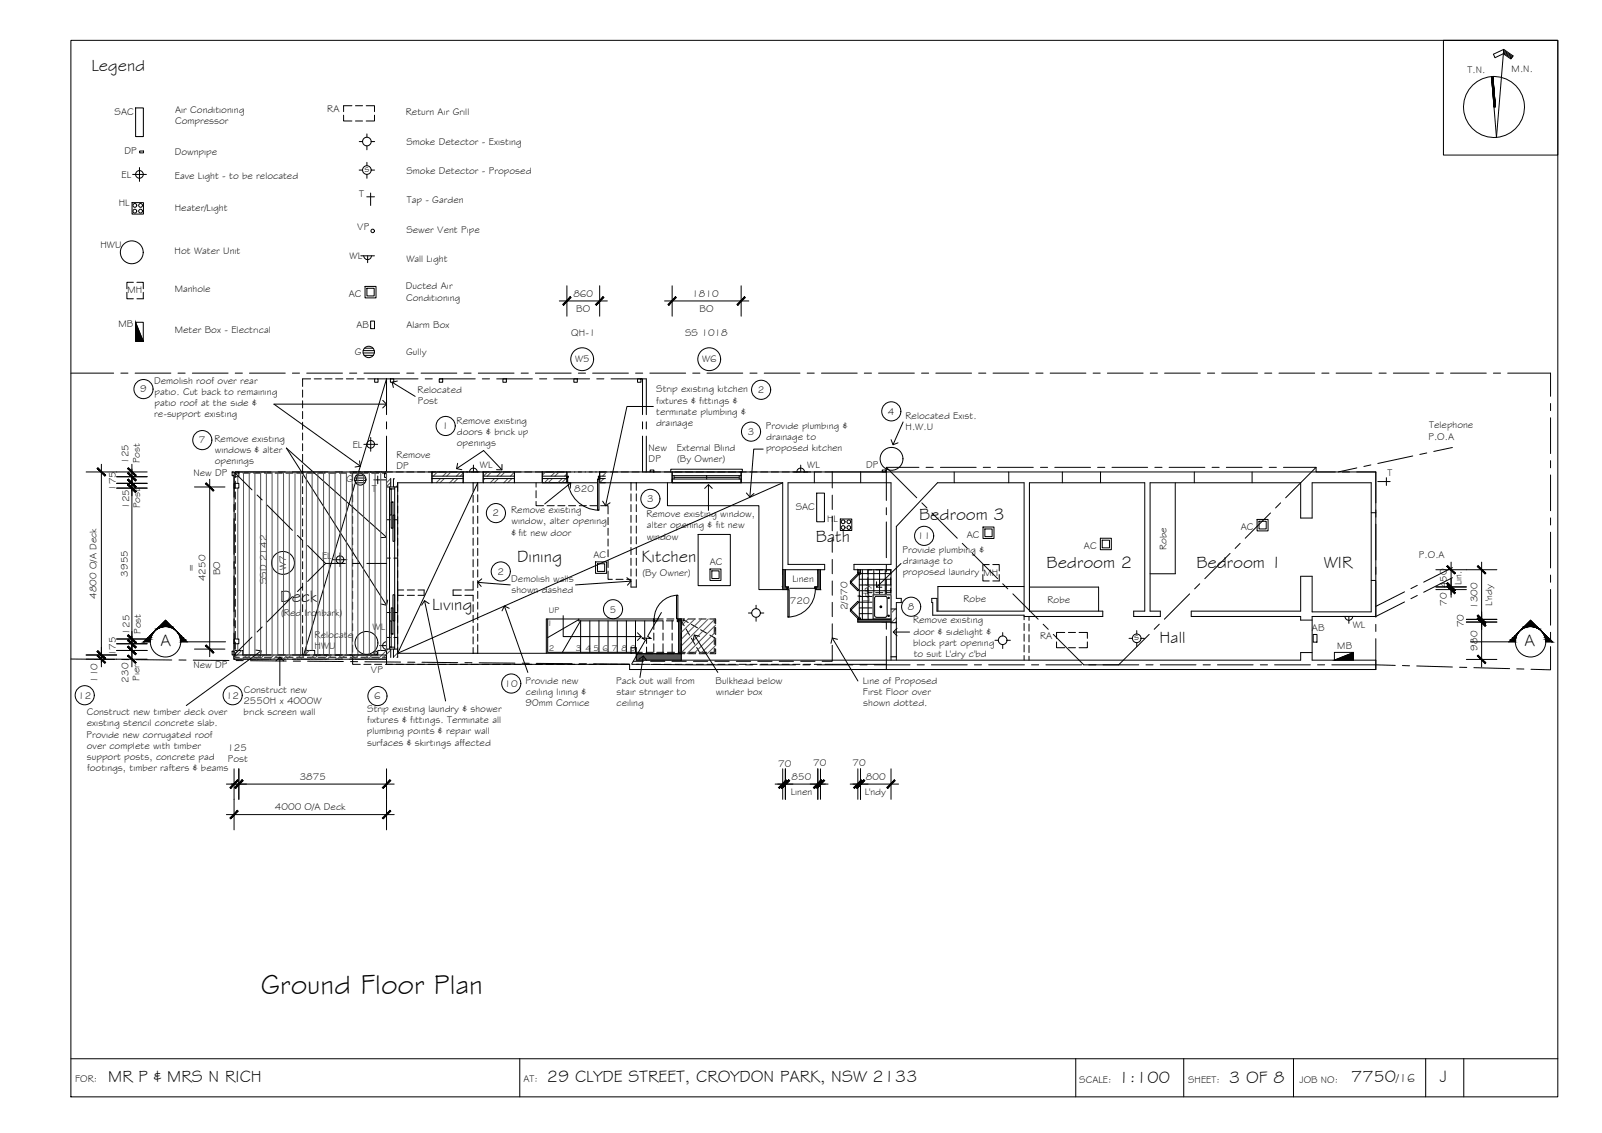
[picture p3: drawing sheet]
<svg xmlns="http://www.w3.org/2000/svg" width="420mm" height="297mm" viewBox="0 0 420 297" stroke-linecap="round" stroke-linejoin="round" font-family="sans-serif">
<!-- layer: HATCH -->
<g fill="#545454" stroke="#545454" stroke-width=".26">
<path d="M225 149.4l.7 .8v-.8zM225 149.4l.7 .8h-.7z"/>
<path d="M232.5 162.4l1.2 .7v-.7zM232.5 162.4l1.2 .7h-1.2z"/>
<path d="M225 162.4l7.5 .7v-.7zM225 162.4l7.5 .7h-7.5z"/>
<path d="M205.3 149.4l.7 4.5v-4.5zM205.3 149.4l.7 4.5h-.7z"/>
<path d="M205.3 153.9l1.1 .7v-.7zM205.3 153.9l1.1 .7h-1.1z"/>
<path d="M214.5 149.4l.7 4.5v-4.5zM214.5 149.4l.7 4.5h-.7z"/>
<path d="M214 153.9l1.2 .7v-.7zM214 153.9l1.2 .7h-1.2z"/>
<path d="M178 162.3l.7 .7v-.7zM178 162.3l.7 .7h-.7z"/>
<path d="M178 163l.7 8.4v-8.4zM178 163l.7 8.4h-.7z"/>
<path d="M166.9 171.4l11.8 1.7v-1.7zM166.9 171.4l11.8 1.7h-11.8z"/>
</g>
<!-- layer: TILES -->
<g fill="none" stroke="#000" stroke-width=".26">
<path d="M225.4 151.9h8.3M225.4 153.4h8.3M225.4 154.9h8.3M225.4 156.4h8.3M225.4 157.9h8.3M225.4 159.4h8.3M225.7 150.4h8M226.2 149.4v13M227.7 149.4v13M229.2 149.4v13M230.7 149.4v13M232.2 149.4v13"/>
<path d="M225.4 160.9h8.3"/>
</g>
<!-- layer: BORDER -->
<g fill="none" stroke="#000" stroke-width=".26">
<path d="M18.6 10.6h390v277h-390zM378.6 10.6h30v30.1h-30zM394.3 13.8l2.1 1.5M394.3 13.5l2.3 1.6M394.4 13.2l2.3 1.7M394.4 12.9l2.4 1.8-.5 .8-2-1.4-2.2 1-.4-.9 2.7-1.3-1.9 23.1-1.3-15.9M391.5 20.1l.7 7.9M18.6 277.6h390M136.3 277.6v10M282.1 277.6v10M310.5 277.6v10M339.2 277.6v10"/>
<path d="M373.9 277.6v10M383.9 277.6v10"/>
<circle cx="391.8" cy="28.1" r="8"/>
</g>
<!-- layer: SERVICES -->
<g fill="none" stroke="#000" stroke-width=".26">
<path d="M35.6 28.3h2v7.5h-2zM36.6 39.6h1v.5h-1zM90.1 30.2v1.5h2.2M92.3 27.7h-2.2v1.6M93.2 27.7h1.9M93.2 31.7h1.9M94.2 37.1h.9M96 27.7h2.2v1.6M96.2 35.1v.9M96.2 38.2v1.1M97.4 37.1h.9M98.2 30.2v1.5h-2.2"/>
<path d="M34.6 53.1h3v3h-3zM34.8 45.7h3.6M36.6 43.9v3.7M94.2 44.6h.9M96.2 51.6h2M96.2 42.6v.8M96.2 45.7v1.1M97.2 50.6v3.3M97.4 44.6h.8M33.3 76.6v1.7h1.7M35 74h-1.7v1.7M35.9 74h1.7v1.7"/>
<path d="M37.6 76.6v1.7h-1.7M94.6 67.1h3.6M95.4 67.1a1.01 1.01 0 0 0 1 1 1.01 1.01 0 0 0 1-1M95.7 75.1h2.9v3h-2.9zM96.2 75.6h1.9v2h-1.9zM96.4 67.1v1.8M35.5 84.5v5h2.1l-2.1-5h2.1v5M95.2 92.5h3M95.3 91.9h2.9M95.5 93.2h2.4M95.6 91.3h2.2M97.2 84.2h1v2h-1z"/>
<path d="M95.4 116.5h3.6M97.2 114.7v3.6M370.5 119.5l-9.1 2M374.2 118.8l-1.8 .3M380.9 117.3l-4.9 1.1M60.9 123.7h.5v1h-.5zM93 126h3M93 125.3h2.9M93.3 126.6h2.4M93.4 124.7h2.2M98.1 125.8h3.2M99.1 124.8v2"/>
<path d="M100.9 124.2h.5v1h-.5zM122.4 123.7h3.6M123.2 123.7a1.01 1.01 0 0 1 1-1 1.01 1.01 0 0 1 1 1M124.2 121.9v1.8M170.5 123.2h1v.5h-1zM208.2 123.7h3.6M209 123.7a1.01 1.01 0 0 1 1-1 1.01 1.01 0 0 1 1 1M210 121.9v1.8M214.2 129.3h2v7.5h-2zM220.4 136.1h3v3h-3zM231.4 123.2h1v.5h-1zM257.8 138.2h2.9v3h-2.9z"/>
<path d="M258.3 138.7h1.9v2h-1.9zM329.7 136.2h2.9v3h-2.9zM330.2 136.7h1.9v2h-1.9zM355.9 122.7l-4.9 1M359.5 121.9l-1.8 .4M361.3 126.3h3.3M363.6 125.2v2.1M87.4 146.7h3.6M89.2 144.9v3.7M156.2 147.3h2.9v3h-2.9zM156.7 147.8h1.9v2h-1.9zM186.2 149.2h2.9v3h-2.9z"/>
<path d="M186.7 149.7h1.9v2h-1.9zM198.3 158.7v.9M257.8 150.6v1.7h1.6M259.4 148h-1.6v1.7M260.4 148h1.7v1.7M262.1 150.6v1.7h-1.7M288.6 141.1h2.9v3h-2.9zM289.1 141.6h1.9v2h-1.9zM368.4 157.8l-7.6 3.8M368.4 155.2l-7.6 3.8M371.7 156.1l-1.7 .9M371.7 153.5l-1.7 .8"/>
<path d="M380.9 151.5l-7.5 3.8M380.9 148.8l-7.5 3.8M60.9 170.7h.5v1h-.5zM99.6 169.3h1.8M101.4 168.2a1.01 1.01 0 0 0-1 1.1 1.01 1.01 0 0 0 1 1M101.4 167.5v3.6M196.3 160.7h.9M198.3 161.8v1.1M199.4 160.7h.9M260.9 167.9h.9M263 165.9v.8M263 169v1"/>
<path d="M264.1 167.9h.9M277.1 168.3v1.5h2.2M279.3 165.8h-2.2v1.6M280.2 165.8h1.9M280.2 169.8h1.9M283 165.8h2.2v1.6M285.2 168.3v1.5h-2.2M296.1 167.4h.9M298.1 165.3v.9M298.1 168.5v1M299.3 167.4h.9M344.4 166.3h1v2.1h-1z"/>
<path d="M352 161.6h3.6M352.7 161.6a1.01 1.01 0 0 0 1.1 1 1.01 1.01 0 0 0 1-1M353.8 161.6v1.8M355 171h-5v2.1l5-2v2h-5"/>
<circle cx="96.2" cy="37.1" r="1.13"/>
<circle cx="35.4" cy="53.9" r=".5"/>
<circle cx="35.4" cy="55.4" r=".5"/>
<circle cx="36.6" cy="45.7" r="1.01"/>
<circle cx="36.9" cy="53.9" r=".5"/>
<circle cx="36.9" cy="55.4" r=".5"/>
<circle cx="96.2" cy="44.6" r="1.13"/>
<circle cx="34.6" cy="66.1" r="3"/>
<circle cx="97.7" cy="60.5" r=".46"/>
<circle cx="96.7" cy="92.3" r="1.49"/>
<circle cx="97.2" cy="116.5" r="1.01"/>
<circle cx="94.5" cy="125.7" r="1.49"/>
<circle cx="221.1" cy="136.8" r=".5"/>
<circle cx="221.1" cy="138.3" r=".5"/>
<circle cx="222.6" cy="136.8" r=".5"/>
<circle cx="222.6" cy="138.3" r=".5"/>
<circle cx="233.8" cy="120.3" r="3"/>
<circle cx="89.2" cy="146.7" r="1.01"/>
<circle cx="96.1" cy="168.6" r="3"/>
<circle cx="98.5" cy="171.2" r=".46"/>
<circle cx="198.3" cy="160.7" r="1.13"/>
<circle cx="263" cy="167.9" r="1.13"/>
<circle cx="298.1" cy="167.3" r="1.13"/>
</g>
<path d="M35.5 84.5l2.1 5h-2.1zM350 173.1l5-2v2z" fill="#000" stroke="#000" stroke-width=".26"/>
<!-- layer: EXISTING -->
<g fill="none" stroke="#000" stroke-width=".26">
<path d="M98.3 99.3h.9v.9h-.9zM102.4 99.3h.9v.9h-.9zM115.2 99.3h.9v.9h-.9zM131.9 99.3h.9v.9h-.9zM150.5 99.3h.9v.9h-.9zM167.2 99.3h.9v.9h-.9zM101.4 129.7v1.9M101.4 132.5v1.9M101.4 135.3v1.9M101.4 138.1v1.9M101.4 136.3h1M103.3 136.3h1"/>
<path d="M104.3 129.9v1.8M104.3 132.7v1.8M104.3 135.5v1.8M104.3 138.3v1.9M113.3 123.7v2.9h-9v2.3M121.5 123.7v2.9h2.6v2.3M124.1 129.9v1.8M124.1 132.7v1.8M124.1 135.5v1.8M124.1 138.3v1.9M125.3 129.7v1.9M125.3 132.5v1.9"/>
<path d="M125.3 135.3v1.9M125.3 138.1v1.9M126.7 123.7v2.9h-1.4v2.2M134.9 123.7v2.9h30.6v1.9M142.2 123.7v2.9M149.7 123.7h-48.3v5.1M150.7 123.7h1.8M153.4 123.7h1.9M156.3 123.7h204.5v37.9h-16.7v11.5h16.7v2.4h-195.7v-1.3h-63.7v-1.8M157.3 123.7v2.9M165.5 129.5v1.9M165.5 132.3v1.8"/>
<path d="M165.5 135.1v1.9M165.5 137.9v1.9M166.9 128.5v-1.9h38.4v22.8h11v-1.4h-9.6v-21.4h27v21.4h-9.7v1.4h9.7v23.7M166.9 129.5v1.9M166.9 132.3v1.8M166.9 135.1v1.9M166.9 137.9v1.9M176.3 123.7v2.9M194.4 123.7v2.9M213.6 123.7v2.9M225.7 123.7v2.9M250.3 123.7v2.9"/>
<path d="M264.6 123.7v2.9M278.6 123.7v2.9M288.6 123.7v2.9M308.2 126.6v23.8h-6.6M313.2 123.7v2.9M328.4 123.7v2.9M359.6 134.4h1.2M101.4 141v1.8M101.4 143.8v1.8M101.4 146.6v1.9M101.4 149.4v1.9M101.4 152.2v1.9"/>
<path d="M101.4 155v1.9M101.4 157.8v1.9M101.4 146.3h1M103.3 146.3h1M104.3 152.4v2.3h1.6M104.3 141.1v1.9M104.3 143.9v1.9M104.3 146.7v1.9M104.3 149.5v1.9M104.3 158.5v1.9M105.9 156.1h-1.6v1.5M106.8 156.1h1.9"/>
<path d="M106.8 154.7h1.9M109.6 154.7h1.6v1.4h-1.6M121 154.7h-2.2v1.4h2.2M121.9 156.1h2.2v1.5M124.1 152.4v2.3h-2.2M124.1 141.1v1.9M124.1 143.9v1.9M124.1 146.7v1.9M124.1 149.5v1.9M124.1 158.5v1.9M125.3 141v1.8M125.3 143.8v1.8"/>
<path d="M125.3 146.6v1.9M125.3 149.4v1.9M125.3 152.2v1.9M125.3 155v1.9M125.3 157.8v1.9M165.5 152v1.9h1.4v-1.9M165.5 140.7v1.9M165.5 143.5v1.9M165.5 146.3v1.9M165.5 149.2v1.8M166.9 140.7v1.9M166.9 143.5v1.9"/>
<path d="M166.9 146.3v1.9M166.9 149.2v1.8M233.7 159.7h1.4M268.6 153.8h-22.6v6.4M270 153.9h18.1v6.3M359.6 152.2h1.2M101.4 160.6v1.9M101.4 163.5v1.8M101.4 166.3v1.8M101.4 169.1v2.2M101.4 167.1h1M101.4 160.6h1"/>
<path d="M103.3 167.1h1M103.3 160.6h1M104.3 169.8v1.5h19.8v-1.5M104.3 161.3v1.9M104.3 164.1v1.9M104.3 167v1.8M124.1 161.3v1.9M124.1 164.1v1.9M124.1 167v1.8M125.3 169.1v2.2h40.2v-1.5h1.4v3.3h174.2v-2h3M125.3 160.6v1.9M125.3 163.5v1.8"/>
<path d="M125.3 166.3v1.8M268.6 161.3h-24v-3.3h-.2v-1.1h1.3v3.3h22.9v-33.6h-22.7l-10.8 11.4v18.9h1.3v1.1h-1.3v15.1M268.6 161.6h20.6v-1.4h-19.2v-33.6h30.2v33.6h-2.9v1.4h7v-1.4h-2.7v-33.6h39.5v9.2h3v-9.2h15.5v33.8h-15.5v-9.3h-3v9.1h-28.7v1.4h28.7v1h3"/>
</g>
<!-- layer: 0.13 -->
<g fill="none" stroke="#000" stroke-width=".26">
<path d="M101.4 99.3l-21.8 72.4M61.7 126.1v1.9M61.7 129v1.8M61.7 131.8v1.8M61.7 134.6v1.9M61.7 137.4v1.9M62.8 124h-1.1v1.2M63.7 124h1.9M66.5 124h1.9M69.3 124h1.9M72.2 124h1.8M75 124h1.9"/>
<path d="M77.8 124h1.9M80.6 124h1.9M83.4 124h1.9M86.2 124h1.9M89 124h1.9M91.8 124h1.9M94.7 124h1.8M97.5 124h1.9M100.3 124h1.1M125.3 126.6l-21 44.7 101-44.7M140.6 131.5v1.1h1.9M140.6 126.6v1.1"/>
<path d="M140.6 128.6v1.9M143.5 132.6h1.9M146.3 132.6h1.9M148.9 125.5a8.2 8.2 0 0 0 8.2 8.2M149.1 132.6h1.9M151.9 132.6h1.9M154.7 132.6h1.9M157.5 132.6h2v2.1M159.5 135.7v1.9M159.5 138.5v1.8M61.7 140.2v1.9M61.7 143v1.9"/>
<path d="M61.7 145.8v1.9M61.7 148.6v1.9M61.7 151.5v1.8M61.7 154.3v1.8M61.7 157.1v1.9M61.7 159.9v1.9M159.5 149.7v2.2h1.1M159.5 141.3v1.9M159.5 144.1v1.9M159.5 146.9v1.9M161.6 151.9h1.8M164.4 151.9h1.1"/>
<path d="M177.8 156.1a6.2 6.2 0 0 0-6.2 6.2M207.1 154.2h6.9M213.8 154.6a7.2 7.2 0 0 1-7.2 7.2M61.7 171.1v1.2h1.1M61.7 162.7v1.9M61.7 165.5v1.9M61.7 168.3v1.9M63.7 172.3h1.9M66.5 172.3h1.9M69.3 172.3h1.9M72.2 172.3h1.8M75 172.3h1.9"/>
<path d="M77.8 172.3h1.9M80.6 172.3h1.9M83.4 172.3h1.9M86.2 172.3h1.9M89 172.3h1.9M91.8 172.3h1.9M94.7 172.3h1.8M97.5 172.3h1.9M100.3 172.3h1.1M173.5 160.6l-3.7 6.2 1 .6-2.5-.1 1 .5-3.6 6.2M268.6 161.3v1.2M268.6 163.4v1.9"/>
<path d="M268.6 166.2v1.9M268.6 169.1v1.8M268.6 171.9v1.2M269.9 161.6v1.1M269.9 163.6v1.9M269.9 166.4v1.9M269.9 169.2v1.9M269.9 172v1.1"/>
</g>
<!-- layer: HATCH -->
<g fill="none" stroke="#545454" stroke-width=".26">
<path d="M62.4 125v1.7M62.4 128v39.5M63.9 123.7v48M65.4 123.7v48M66.9 123.7v48M68.4 123.7v48M69.9 123.7v48M71.4 123.7v48M72.9 123.7l-.1 48-1.1 1.1M74.4 123.7v48M75.9 123.7v48M77.4 123.7v48"/>
<path d="M78.9 123.7v48M80.4 123.7v46.8M81.9 123.7v46.8M83.4 123.7v48M84.9 123.7v48M86.4 123.7v48M87.9 123.7v48M89.4 123.7v48M90.9 123.7v48M92.4 123.7v48M93.9 123.7v48M95.4 123.7v48"/>
<path d="M96.9 123.7v48M98.4 123.7v48M99.9 123.7v46.8M101.4 123.7v46.8M102.5 125.5l-1.1 1.1M102.5 126.5l-1.1 1.1M103.5 125.5l-.3 .3M104.3 127.2l-.5 .5M113.7 123.7l-.4 .5M114.7 123.7l-1.1 1.1M115.5 125.5l-1.1 1.1M116.5 125.5l-1.1 1.1"/>
<path d="M117.2 123.7l-1.1 1.1M118.3 123.7l-1.1 1.1M119 125.5l-1.1 1.1M120.1 125.5l-1.1 1.1M120.8 123.7l-1.1 1.1M121.5 124.1l-.8 .7M127.2 125.5l-.5 .4M127.9 123.7l-1.1 1.1M128.9 123.7l-1.1 1.1M129.7 125.5l-1.1 1.1M130.7 125.5l-1.1 1.1M131.5 123.7l-1.1 1.1"/>
<path d="M132.4 123.7l-1.1 1.1M133.2 125.5l-1.1 1.1M134.2 125.5l-1.1 1.1M134.9 123.8l-1 1M134.9 124.8h.1M143.1 123.7l-.9 .9M143.9 125.5l-1.1 1.1M144.9 125.5l-1.1 1.1M145.6 123.7l-1.1 1.1M146.6 123.7l-1.1 1.1M147.4 125.5l-1.1 1.1M148.4 125.5l-1.1 1.1"/>
<path d="M148.7 124.2l-.6 .6M157.4 125.5l-.1 .1M158.4 125.5l-1.1 1.1M158.8 124.1l-.8 .7M233.8 159.7l-.1 .1M234.8 159.7l-1.1 1.1M62.4 168.8v1.7l-1 1M63.4 170.5l-2 2M64.7 171.7l-1.1 1.1M65.7 171.7l-1.1 1.1M68.3 171.7l-1.1 1.1M69.3 171.7l-1.1 1.1"/>
<path d="M71.8 171.7l-1.1 1.1M75.4 171.7l-1.1 1.1M76.4 171.7l-1.1 1.1M78.9 171.7l-1.1 1.1M79.9 171.7l-1.1 1.1M81.1 170.5l-.9 .9M82.5 171.6l-1.1 1.2M83.4 171.7l-1.1 1.1M86 171.7l-1.1 1.1M87 171.7l-1.1 1.1M89.5 171.7l-1.1 1.1M90.5 171.7l-1.1 1.1"/>
<path d="M93.1 171.7l-1.1 1.1M94.1 171.7l-1.1 1.1M96.6 171.7l-1.1 1.1M97.6 171.7l-1.1 1.1M101.7 170.2l-2.6 2.6M102.5 170.4l-2.4 2.4M104.3 171.2l-1.1 1.1M104.3 172.2l-.2 .2M178.7 162.3h.1M180.5 162.3l-1.8 1.8M182.2 162.3l-3.5 3.5M184 162.3l-5.3 5.3"/>
<path d="M185.8 162.3l-7.1 7M187.5 162.3l-8.8 8.8M187.7 163.9l-7.5 7.5M187.7 165.7l-5.7 5.7M187.7 167.4l-4 4M187.7 169.2l-2.2 2.2M187.7 171l-.4 .4M235.1 161.9l-1.3 1.4M235.1 162.9l-.4 .4"/>
</g>
<!-- layer: NEWWORK -->
<g fill="none" stroke="#000" stroke-width=".26">
<path d="M61.4 123.7h1.2v1.3h-1.2zM61.4 126.7h1.2v1.3h-1.2zM101.4 123.7h-40v49.1M101.4 125.5v2.2h2.9v-1.1M102.5 125.5v2.2M103.2 125.5v2.2M113.3 123.7h8.2v2.9h-8.2zM113.3 124.8h8.2M113.3 125.5h8.2M126.7 123.7h8.2v2.9h-8.2zM126.7 124.8h8.2M126.7 125.5h8.2"/>
<path d="M142.2 123.7h6.5v2.9h-6.5zM142.2 124.8h6.5M142.2 125.5h6.5M148.7 123.7v2.9M157.3 124.8h1.5M157.3 125.5h1.5M158.8 123.7h-1.5v2.9h1.5M176.3 123.7v2.9M194.4 123.7v2.9M218.3 123.7v4.2M218.3 129.8v3.8M218.3 135.4v3.8"/>
<path d="M205.3 149.4v5.2h1.1v-.7h-.4v-4.5M214.5 149.4v4.5h-.5v.7h1.2v-5.2M218.3 141v3.8M218.3 146.7v3.7M218.3 152.3v3.8M218.3 157.9v3.8M225 149.4v.8h.7v-.8M225 156.3h.7M61.4 167.5h1.2v1.3h-1.2zM61.4 172.8h40M101.4 170.5h-2.3v1.2h-16.6v-1.2h-2.3v1.2h-16.5v-1.2h-2.3v2.3M101.4 172.4v-2.2h2.9v2.2"/>
<path d="M102.5 170.2v2.2M103.2 170.2v2.2M166.1 173.4h2.6M166.9 171.4h11.8M170.6 173.4h3.8M171.4 162.3v.7M176.2 173.4h3.8M178 171.4v-9.1h.7v10.8M181.9 173.4h3.7M187.5 173.4h3.7M193.1 173.4h3.8M198.7 173.4h3.8"/>
<path d="M204.4 173.4h3.7M210 173.4h3.7M218.3 169.2v4.2h-2.7M218.3 163.5v3.8M225 162.4h.7M233.7 162.4h-8.7v.7h8.7"/>
</g>
<!-- layer: ROOFPLAN EXIST. -->
<g fill="none" stroke="#000" stroke-width=".26">
<path d="M81.5 99.3h-2.1v2M82.4 99.3h1.9M85.2 99.3h1.9M88 99.3h1.9M90.8 99.3h1.9M93.6 99.3h1.9M96.5 99.3h1.8M99.3 99.3h10.3M111.5 99.3h1.9M115.3 99.3h9.3M126.5 99.3h1.9M130.3 99.3h9.3"/>
<path d="M141.5 99.3h1.9M145.3 99.3h9.3M156.5 99.3h1.9M160.3 99.3h8.2v9.4M79.4 102.2v1.9M79.4 105.1v1.8M79.4 107.9v1.9M79.4 110.7v1.9M79.4 113.5v1.9M79.4 116.3v1.9M79.4 119.1v1.9M168.5 110.6v1.9"/>
<path d="M168.5 114.3v9.4M79.4 121.9v1.9M79.4 124.7v1.9M79.4 127.6v1.8M79.4 130.4v1.9M79.4 133.2v1.9M79.4 136v1.9M79.4 138.8v1.9M92.5 126.9v1.9M92.5 129.7v1.9M92.5 132.5v1.9M92.5 135.4v1.8"/>
<path d="M92.5 138.2v1.9M94.5 123.7h-2v2.3M95.4 123.7h1.9M98.2 123.7h1.9M101.1 123.7h1.8M103.9 123.7h1.9M106.7 123.7h1.8M109.5 123.7h1.9M112.3 123.7h1.9M115.1 123.7h1.9M117.9 123.7h1.9M120.7 123.7h1.9"/>
<path d="M123.6 123.7h1.8M126.4 123.7h1.9M129.2 123.7h1.8M132 123.7h1.9M134.8 123.7h1.9M137.6 123.7h1.9M140.4 123.7h1.9M143.2 123.7h1.9M146.1 123.7h1.8M148.9 123.7h1.9M151.7 123.7h1.9M154.5 123.7h1.9"/>
<path d="M157.3 123.7h1.9M160.1 123.7h1.9M162.9 123.7h1.9M165.7 123.7h1.9M168.6 123.7h1.8M171.4 123.7h1.8M174.2 123.7h1.9M177 123.7h1.9M179.8 123.7h1.9M182.6 123.7h1.9M185.4 123.7h1.9M188.2 123.7h1.9"/>
<path d="M191.1 123.7h1.8M193.9 123.7h1.8M196.7 123.7h1.9M199.5 123.7h1.9M202.3 123.7h1.9M205.1 123.7h1.9M207.9 123.7h1.9M210.7 123.7h1.9M213.6 123.7h1.8M216.4 123.7h16.1M232.5 133.1v1.9M232.5 136.8v9.4"/>
<path d="M232.5 122.5l7.9 8M241 122.5h-8.5v8.7M241.8 131.8l1.3 1.4M242.9 122.5h1.9M244.4 134.5l6.7 6.6M246.6 122.5h9.4M257.9 122.5h1.9M261.6 122.5h9.4M272.9 122.5h1.9M276.6 122.5h9.4M287.9 122.5h1.9M291.6 122.5h9.4"/>
<path d="M302.9 122.5h1.9M306.6 122.5h9.4M317.9 122.5h1.9M321.6 122.5h9.4M332.9 122.5h1.9M333.2 134.5l-6.6 6.6M335.9 131.8l-1.4 1.4M336.6 122.5h8.6v1.2h5M345.2 122.5l-8 8M352.1 123.7h1.8M355.8 123.7h5v8.1M360.8 133.7v1.9"/>
<path d="M360.8 137.4v9.4M79.4 141.6v1.9M79.4 144.4v1.9M79.4 147.2v1.9M79.4 150.1v1.8M79.4 152.9v1.9M79.4 155.7v1.9M79.4 158.5v1.9M92.5 141v1.8M92.5 143.8v1.9M92.5 146.6v1.9M92.5 149.4v1.9"/>
<path d="M92.5 152.2v1.9M92.5 155v1.9M92.5 157.9v1.8M232.5 148.1v1.9M232.5 151.8v9.4M252.4 142.4l1.3 1.4M255 145.1l6.7 6.6M263 153l1.3 1.4M265.6 155.7l6.7 6.6M312 155.7l-6.6 6.6M314.6 153l-1.3 1.4M322.6 145.1l-6.6 6.6"/>
<path d="M325.3 142.4l-1.4 1.4M360.8 148.7v1.9M360.8 152.4v9.4M79.4 169.7v2h1.8M79.4 161.3v1.9M79.4 164.1v1.9M79.4 166.9v1.9M82.2 171.7h1.8M85 171.7h1.9M87.8 171.7h1.9M90.6 171.7h1.9M92.5 171.9v2.3h2"/>
<path d="M92.5 160.7v1.9M92.5 163.5v1.8M92.5 166.3v1.9M92.5 169.1v1.9M95.4 174.2h1.9M98.2 174.2h1.9M101.1 174.2h1.8M103.9 174.2h1.9M106.7 174.2h1.8M109.5 174.2h1.9M112.3 174.2h1.9M115.1 174.2h1.9"/>
<path d="M117.9 174.2h1.9M120.7 174.2h1.9M123.6 174.2h1.8M126.4 174.2h1.9M129.2 174.2h1.8M132 174.2h1.9M134.8 174.2h1.9M137.6 174.2h1.9M140.4 174.2h1.9M143.2 174.2h1.9M146.1 174.2h1.8M148.9 174.2h1.9"/>
<path d="M151.7 174.2h1.9M154.5 174.2h1.9M157.3 174.2h1.9M160.1 174.2h1.9M162.9 174.2h1.9M165.7 174.2h1.9M168.6 174.2h1.8M171.4 174.2h1.8M174.2 174.2h1.9M177 174.2h1.9M179.8 174.2h1.9M182.6 174.2h1.9"/>
<path d="M185.4 174.2h1.9M188.2 174.2h1.9M191.1 174.2h1.8M193.9 174.2h1.8M196.7 174.2h1.9M199.5 174.2h1.9M202.3 174.2h1.9M205.1 174.2h1.9M207.9 174.2h1.9M210.7 174.2h1.9M213.6 174.2h1.8M216.4 174.2h16.1"/>
<path d="M232.5 163.1v1.9M232.5 166.8v8.7M273.6 163.7l1.3 1.3M276.3 166.3l7.9 8h9.2l8-8M304 163.7l-1.3 1.3M360.8 163.7v1.9M360.8 167.4v8.1"/>
</g>
<!-- layer: 0 -->
<g fill="none" stroke="#000" stroke-width=".26">
<path d="M104.2 99.9l-1.4 .3 .4 1.4M100.4 105l1 1-1 .9M101.4 106h-29.6l22.7 16.2M102.8 100.2l6.1 3.7M171.4 106.6h-7l-5.6 26M200.2 117.7h-2.5l-1 12.6M233.7 115.3l.5 1.3 1.3-.5M236.9 110.6l-2.7 6M94.3 120.8l.2 1.4-1.4 .2M101.3 139.4l.1 1.5h-1.4M119.7 122.9l7.1-4.8 4.8 5.1M120 121.5l-.3 1.4 1.4 .2"/>
<path d="M131.7 121.8l-.1 1.4-1.4-.1M148.3 126.4l1.4 .2-.2 1.4M149.7 126.6l-6.8 5.5M158.1 131.4l.7 1.2 1.2-.8M184.8 128.1l1-1 1 1M185.8 127.1v6.7M195.8 129.2l.9 1.1 1-.9M101.4 140.9l-26.3-23.4 26.3 41.2M101.7 157.3l-.3 1.4-1.4-.3M111.3 157.5l5.6 26.3M112.5 158.3l-1.2-.8-.7 1.2M125.3 152.7l8.5 .6"/>
<path d="M126.4 151.8l-1.1 .9 .9 1M132.3 158.9l6.1 17.4M133.5 159.5l-1.2-.6-.6 1.3M164.4 151.4l1.1 1-.9 1M165.5 152.4l-14.6 .9M229.9 152.5v1.4l1.4 .1M236.3 147.7l-6.4 6.2M67.1 170.4l1.4 .2-.2 1.4M68.5 170.6l-19.6 14.4M72.4 173.3l1-1 1 1M73.4 172.3v7.5M147.7 161.4v5.5h20.5"/>
<path d="M167.2 165.9l1 1-1 1M167.6 172.8l1.1-.8 .9 1.1M168.7 172l-.9 5.6M182.1 166.5l6.2 9.8M183.5 166.8l-1.4-.3-.3 1.4M218.3 167.3l6.7 11.2M219.7 167.6l-1.4-.3-.4 1.3M234.3 165.7h4.3M235.3 164.7l-1 1 1 1"/>
</g>
<!-- layer: MASK -->
<g fill="#fff" stroke="#fff" stroke-width=".26">
<path d="M224.7 150.6l.3-.2 .2 .2z"/>
<path d="M224.7 150.6h.5l-1.7 1.8z"/>
<path d="M223.2 152.6l.3 .3h-.5z"/>
<path d="M223 152.9h.5l1.7 1.8z"/>
<path d="M225 157.6l.2 .3h-.5z"/>
<path d="M224.7 157.9h.5l-1.7 1.8z"/>
<path d="M223.2 159.9l.3 .3h-.5z"/>
<path d="M223 160.2h.5l1.7 1.7z"/>
<path d="M156.7 125.6h.4l-.4 8.2zM157.1 125.6l-.4 8.2h.4z"/>
<path d="M224.7 150.6l-1.7 1.8h.5zM223 152.4h.5l-.3 .2z"/>
<path d="M223 152.9l1.7 1.8h.5zM224.7 154.7h.5l-.2 .2z"/>
<path d="M233.7 155.9l-4.7 6.4h4.7zM229 155.9h4.7l-4.7 6.4z"/>
<path d="M206.6 154.6l.4 7.2v-7.2zM206.6 154.6l.4 7.2h-.4z"/>
<path d="M60.9 123.7v1l.5-1zM61.4 123.7v1h-.5z"/>
<path d="M60.9 170.7v1l.5-1zM61.4 170.7v1h-.5z"/>
<path d="M177.4 156.1v6.2h.4zM177.4 156.1h.4v6.2z"/>
<path d="M224.7 157.9l-1.7 1.8h.5zM223 159.7h.5l-.3 .2z"/>
<path d="M223 160.2l1.7 1.7h.5zM224.7 161.9h.5l-.2 .3z"/>
</g>
<path d="M156.7 125.6h.4v8.2h-.4zM177.4 156.1h.4v6.2h-.4zM206.6 154.6h.4v7.2h-.4zM229 155.9h4.7v6.4h-4.7zM233.3 159.1v1h-1.3a.71 .71 0 0 0-.7 .7v1.4M233.7 159.1v1.7h-1.4a.71 .71 0 0 0-.7 .7M231.2 162.2h.1M231.6 161.5v.5" fill="none" stroke="#fff" stroke-width=".26"/>
<!-- layer: DOORS -->
<g fill="none" stroke="#000" stroke-width=".26">
<path d="M148.7 124.9h.3l-.1 .7h-.2zM156.7 125.6h.4v8.2h-.4zM156.9 124.9h.4v.7h-.2zM177.4 156.1h.4v6.2h-.4zM206.4 153.9h.4l-.2 .7h-.2zM206.6 154.6h.4v7.2h-.4zM213.7 153.9h.3v.7h-.2zM223 152.4l2-2 .2 .2-2 2 2 2.1-.2 .2-2-2 .2-.3zM225 150.2v.2h.4v11.8h-.4v.2M225 157.6l.2 .3-2 2 2 2-.2 .3-2-2 .2-.3-.2-.2zM225.7 150.2v.3h-.3M171.4 162.3h.2l.1 .7h-.3z"/>
<path d="M177.8 162.3h.2v.7h-.4zM225.4 162h.3v.4"/>
</g>
<!-- layer: DIMENSION -->
<g fill="none" stroke="#000" stroke-width=".26">
<path d="M146.7 78.9h12.6M148.7 74.9v8M157.3 74.9v8M174.3 78.9h22.1M176.3 74.9v8M194.4 74.9v8M22.6 123.7h16M26.6 121.7v53.1M30.6 125h8M30.6 126.7h8M30.6 128h8M34.6 121.7v53.1"/>
<path d="M51 127.7h8M55 125.7v46.5M376.6 149.4h16M376.6 153.9h8M376.6 154.6h8M380.6 147.4v8.5M380.6 151.9v4.7M388.6 147.4v27.5M22.6 171.7h8M22.6 172.8h16M30.6 168.8h8M30.6 170.5h8"/>
<path d="M30.6 167.5h8M51 170.2h8M384.6 162.4h8M384.6 163.1h8M384.6 172.9h8M59.4 213.6h44M59.4 205.6h44M61.4 201.6v16M62.6 201.6v8M101.4 201.6v16M203.3 205.6h13.9M205.3 201.6v8"/>
<path d="M206 201.6v8M214.5 201.6v8M215.2 201.6v8M223 205.6h12.7M225 201.6v8M225.7 201.6v8M233.7 201.6v8"/>
</g>
<!-- layer: 0 -->
<g fill="#000" stroke="#000" stroke-width=".26">
<path d="M149.6 77.8l-1.8 2.2 2-2zM149.6 77.8l-1.8 2.2-.2-.2z"/>
<path d="M156.2 79.8l.2 .2 1.8-2.2zM158.2 77.8l.2 .2-2 2z"/>
<path d="M177.2 77.8l-1.8 2.2 2-2zM177.2 77.8l-1.8 2.2-.2-.2z"/>
<path d="M195.3 77.8l-2 2 .2 .2zM195.3 77.8l.2 .2-2 2z"/>
<path d="M25.5 122.8l2 2 .2-.2zM25.7 122.6l2 2-2.2-1.8z"/>
<path d="M33.7 122.6l-.2 .2 2.2 1.8zM33.5 122.8l2.2 1.8-.2 .2z"/>
<path d="M33.7 123.9l-.2 .2 2.2 1.8zM33.5 124.1l2.2 1.8-.2 .2z"/>
<path d="M33.7 125.6l-.2 .2 2.2 1.8zM33.5 125.8l2.2 1.8-.2 .2z"/>
<path d="M33.5 124.1l2 2 .2-.2zM33.7 123.9l2 2-2.2-1.8z"/>
<path d="M33.5 125.8l2 2 .2-.2zM33.7 125.6l2 2-2.2-1.8z"/>
<path d="M33.5 127.1l2 2 .2-.2zM33.7 126.9l2 2-2.2-1.8z"/>
<path d="M33.5 127.1l2 2 .2-.2zM33.7 126.9l2 2-2.2-1.8z"/>
<path d="M53.9 126.8l2 2 .2-.2zM53.9 126.8l.2-.2 2 2z"/>
<path d="M379.5 153l2.2 1.8-2-2zM379.5 153l2.2 1.8-.2 .2z"/>
<path d="M379.7 148.3l-.2 .2 2.2 1.8zM379.5 148.5l2.2 1.8-.2 .2z"/>
<path d="M379.5 153.7l2 2 .2-.2zM379.5 153.7l.2-.2 2 2z"/>
<path d="M379.5 153l2 2 .2-.2zM379.5 153l.2-.2 2 2z"/>
<path d="M387.5 148.5l2 2 .2-.2zM387.5 148.5l.2-.2 2 2z"/>
<path d="M25.7 170.6l-.2 .2 2.2 1.8zM25.5 170.8l2.2 1.8-.2 .2z"/>
<path d="M25.7 170.6l-.2 .2 2.2 1.8zM25.5 170.8l2.2 1.8-.2 .2z"/>
<path d="M25.5 171.9l2 2 .2-.2zM25.7 171.7l2 2-2.2-1.8z"/>
<path d="M33.7 167.7l-.2 .2 2.2 1.8zM33.5 167.9l2.2 1.8-.2 .2z"/>
<path d="M33.7 166.4l-.2 .2 2.2 1.8zM33.5 166.6l2.2 1.8-.2 .2z"/>
<path d="M33.7 171.7l-.2 .2 2.2 1.8zM33.5 171.9l2.2 1.8-.2 .2z"/>
<path d="M33.7 166.4l-.2 .2 2.2 1.8zM33.5 166.6l2.2 1.8-.2 .2z"/>
<path d="M33.5 169.6l2 2 .2-.2zM33.7 169.4l2 2-2.2-1.8z"/>
<path d="M33.5 167.9l2 2 .2-.2zM33.7 167.7l2 2-2.2-1.8z"/>
<path d="M33.5 169.6l2 2 .2-.2zM33.7 169.4l2 2-2.2-1.8z"/>
<path d="M53.9 169.3l2.2 1.8-2-2zM53.9 169.3l2.2 1.8-.2 .2z"/>
<path d="M387.7 161.3l-.2 .2 2.2 1.8zM387.5 161.5l2.2 1.8-.2 .2z"/>
<path d="M387.7 161.3l-.2 .2 2.2 1.8zM387.5 161.5l2.2 1.8-.2 .2z"/>
<path d="M387.7 171.8l-.2 .2 2.2 1.8zM387.5 172l2.2 1.8-.2 .2z"/>
<path d="M387.5 162.2l2 2 .2-.2zM387.5 162.2l.2-.2 2 2z"/>
<path d="M387.5 162.2l2 2 .2-.2zM387.5 162.2l.2-.2 2 2z"/>
<path d="M62.3 204.5l-2 2 .2 .2zM62.3 204.5l.2 .2-2 2z"/>
<path d="M62.3 212.5l-1.8 2.2 2-2zM60.3 214.5l2-2-1.8 2.2z"/>
<path d="M63.5 204.5l-1.7 2.2 1.9-2zM63.5 204.5l-1.7 2.2-.3-.2z"/>
<path d="M63.5 204.5l-1.7 2.2 1.9-2zM63.5 204.5l-1.7 2.2-.3-.2z"/>
<path d="M100.3 214.5l.2 .2 1.8-2.2zM102.3 212.5l.2 .2-2 2z"/>
<path d="M100.3 206.5l.2 .2 1.8-2.2zM102.3 204.5l.2 .2-2 2z"/>
<path d="M206.2 204.5l-2 2 .2 .2zM206.2 204.5l.2 .2-2 2z"/>
<path d="M206.9 204.5l-1.8 2.2 2-2zM206.9 204.5l-1.8 2.2-.2-.2z"/>
<path d="M206.9 204.5l-1.8 2.2 2-2zM206.9 204.5l-1.8 2.2-.2-.2z"/>
<path d="M215.4 204.5l-2 2 .2 .2zM215.4 204.5l.2 .2-2 2z"/>
<path d="M215.4 204.5l-2 2 .2 .2zM215.4 204.5l.2 .2-2 2z"/>
<path d="M216.1 204.5l-1.8 2.2 2-2zM216.1 204.5l-1.8 2.2-.2-.2z"/>
<path d="M223.9 206.5l.2 .2 1.8-2.2zM225.9 204.5l.2 .2-2 2z"/>
<path d="M226.6 204.5l-1.8 2.2 2-2zM226.6 204.5l-1.8 2.2-.2-.2z"/>
<path d="M226.6 204.5l-1.8 2.2 2-2zM226.6 204.5l-1.8 2.2-.2-.2z"/>
<path d="M232.6 206.5l.2 .2 1.8-2.2zM234.6 204.5l.2 .2-2 2z"/>
</g>
<!-- layer: WINDOWS -->
<g fill="none" stroke="#000" stroke-width=".26">
<path d="M101.4 127.7v42.5M102.2 128.2h.4v6.8h-.4zM102.2 127.7v42.5M102.2 128.2h1.3M102.6 131.6h.5v6.9h-.5zM103.1 135h.4v6.9h-.4zM103.5 127.7v42.5M104.3 127.7v42.5M176.3 125.7v.9h18.1v-.9M176.3 125.6h18.1M176.3 123.7h18.1M176.3 124.7h18.1"/>
<path d="M176.8 124.7v.9M176.8 125.2h17.1M185.3 124.7v.9M193.9 124.7v.9M102.6 159.4h.5v6.8h-.5zM103.1 155.9h.4v6.9h-.4zM102.2 162.8h.4v6.9h-.4zM102.2 169.7h1.3"/>
<circle cx="152.7" cy="94.2" r="3"/>
<circle cx="186" cy="94.2" r="3"/>
<circle cx="74.2" cy="147.6" r="3"/>
</g>
<!-- layer: NEWWORK -->
<path d="M124.1 126.6h1.2M165.5 126.6h1.4M104.3 154.7v1.4M124.1 171.3h1.2M165.5 171.3h1.4M233.7 172.2h1.4M233.7 163.3h1.4" fill="none" stroke="#000" stroke-width=".3"/>
<!-- layer: WORK BY OWNER -->
<path d="M175.1 126.6v6h23.9v22h6.3M175.9 123.7v-.7h18.8v.7M183.1 140.1h8.4v13.4h-8.4z" fill="none" stroke="#000" stroke-width=".26"/>
<!-- layer: WETAREA FIXTURES -->
<g fill="none" stroke="#000" stroke-width=".26">
<path d="M227.6 154.3v1.1h1.1M227.6 151.4v1.9M228.7 149.4h-1.1v1.1M229 155.9h4.7v6.4h-4.7zM229.4 156.8v4.5M229.7 149.4h1.8M229.7 155.4h1.8M229.9 156.3l-.5 .5M229.9 156.4h2.3M232.2 156.3l.4 .3 .1 .2v4.5l-.5 .5M232.5 149.4h1.1v1.1M233.6 154.3v1.1h-1.1"/>
<path d="M233.6 151.4v1.9M229.4 161.3l.5 .5M229.9 161.9h2.3"/>
<circle cx="231" cy="159.1" r=".22"/>
<circle cx="231" cy="159.1" r=".18"/>
<circle cx="233.1" cy="156.7" r=".18"/>
<circle cx="233.1" cy="161.4" r=".18"/>
</g>
<!-- layer: STAIRS -->
<g fill="none" stroke="#000" stroke-width=".26">
<path d="M143.6 162.3v8.7h24.9M147.5 171l4.8-8.2v8.2M151.8 162.3v.5h22M151.8 162.4l-8.2 4.8M154.7 162.8v8.2M157.1 162.8v8.2M159.5 162.8v8.2M161.9 162.8v8.2M164.3 162.8v8.2M166.7 162.8v8.2M166.9 171.4h1.5M169.1 162.8v4.5"/>
<path d="M169.3 171.4h1.9M169.4 171h1.9M169.6 167.3v1.4M169.6 169.6v1.4M171.5 162.8v2.2M171.5 166v1.8M171.5 168.8v2.2M172.1 171.4h1.9M172.2 171h1.9M173.9 162.8v2.2M173.9 166v1.8M173.9 168.8v2.2"/>
<path d="M173.9 162.3h-30.6v9M174.8 162.8h1.8M174.9 162.3h1.8M174.9 171.4h1.9M175 171h1.9M176.3 162.8v2.2M176.3 166v1.8M176.3 168.8v2.2M177.7 162.3h1.9M177.7 171.4h1.9M177.8 171h1.9M178.7 166v1.8"/>
<path d="M178.7 168.8v2.2M179.3 162.3v.5h-1.7M179.3 162.5l1.2 .7M179.4 164.1l-.7-1.3v2.2M179.9 164.9l1 1.6M180.5 162.3h1.9M180.6 171.4h1.8M180.7 171h1.8M181.3 163.7l1.6 .9M181.3 167.3l1 1.6M182.7 169.7l.8 1.3h1.9M183.3 162.3h1.9"/>
<path d="M183.4 171.4h1.9M183.7 165.1l1.7 .9M186.1 162.3h1.6v1.2M186.2 166.5l1.1 .7M187.3 169.9v1.1h-1M187.3 162.3v1.1M187.3 164.3v1.9M187.3 167.1v1.9M187.7 170.1v1.3h-1.5M187.7 164.5v1.9M187.7 167.3v1.9"/>
</g>
<!-- layer: SECTION POINT -->
<g fill="#000" stroke="#000" stroke-width=".26">
<path d="M40.6 165.4l-.4 .4zM41 165.1l.5-.3zM43.4 162.6l1.7 1.7h-3.4zM45.8 165.1l.4 .3zM46.2 165.4l.4 .4zM398.6 165.4l-.4 .4zM399 165.1l-.4 .3zM401.4 162.6l1.7 1.7h-3.3zM403.3 164.8l.6 .3zM404.2 165.4l.5 .4z"/>
<path d="M37.7 168.3l.6-.6h1.1zM37.7 168.3h1.7v-.6z"/>
<path d="M38.8 167.2h.7l-1.2 .5zM38.3 167.7h1.1l.1-.5z"/>
<path d="M39.3 166.7h.4l-.9 .5zM38.8 167.2h.7l.2-.5z"/>
<path d="M39.3 166.7l.6-.4zM39.3 166.7h.4l.2-.4z"/>
<path d="M40.2 165.8l-.4 .5zM39.8 166.3l.4-.5z"/>
<path d="M41.3 164.8l.2-.3h.5zM41.3 164.8l.7-.3z"/>
<path d="M41 165.1l.5-.3zM41 165.1l-.4 .3z"/>
<path d="M41.5 164.5l.2-.1h.9zM41.5 164.5l1.1-.1z"/>
<path d="M41.7 164.3h1.4zM41.7 164.4l1.4-.1z"/>
<path d="M43.7 164.3h1.4zM44.3 164.4h.9z"/>
<path d="M44.3 164.4h.9l-.4 .1zM44.8 164.5h.5l-.1-.1z"/>
<path d="M44.8 164.5h.5v.3zM45.3 164.5v.3h.3z"/>
<path d="M45.3 164.8l.5 .3zM45.6 164.8l.3 .3z"/>
<path d="M46.6 165.8l.3 .5zM46.6 165.8l.3 .5h.2z"/>
<path d="M46.9 166.3h.2v.4zM47.1 166.3v.4h.4z"/>
<path d="M47.1 166.7h.4l-.2 .5zM47.5 166.7l-.2 .5h.7z"/>
<path d="M47.3 167.2h.7l-.6 .5zM47.4 167.7h1.1l-.5-.5z"/>
<path d="M47.4 167.7h1.1l-1.1 .6zM47.4 168.3h1.7l-.6-.6z"/>
<path d="M396.3 167.7l1.1 .6 .1-.6zM396.3 167.7l1.1 .6h-1.6z"/>
<path d="M396.8 167.2l.7 .5 .1-.5zM396.8 167.2l.7 .5h-1.2z"/>
<path d="M397.3 166.7l.3 .5 .1-.5zM397.3 166.7l.3 .5h-.8z"/>
<path d="M397.8 166.3l-.1 .4 .3-.4zM397.8 166.3l-.1 .4h-.4z"/>
<path d="M398.2 165.8l-.2 .5zM398.2 165.8l-.2 .5h-.2z"/>
<path d="M399.3 164.8l-.3 .3 .5-.3zM399.3 164.8l-.3 .3z"/>
<path d="M399.5 164.5v.3l.5-.3zM399.5 164.5v.3h-.2z"/>
<path d="M399.7 164.4l.3 .1 .6-.1zM399.7 164.4l.3 .1h-.5z"/>
<path d="M399.8 164.3h1.3zM399.8 164.3l.8 .1z"/>
<path d="M401.7 164.3l1.5 .1zM401.7 164.3l1.5 .1z"/>
<path d="M402.3 164.4l1 .1-.1-.1zM402.3 164.4l1 .1z"/>
<path d="M402.8 164.5l.8 .3-.3-.3zM402.8 164.5l.8 .3z"/>
<path d="M403.3 164.8l.6 .3zM403.8 165.1l.4 .3z"/>
<path d="M404.6 165.8l.5 .5zM404.6 165.8l.5 .5z"/>
<path d="M404.9 166.3l.6 .4zM404.9 166.3l.6 .4h-.4z"/>
<path d="M405.1 166.7l.9 .5-.5-.5zM405.1 166.7l.9 .5h-.7z"/>
<path d="M405.3 167.2l1.3 .5-.6-.5zM405.3 167.2l1.3 .5h-1.2z"/>
<path d="M405.4 167.7l1.7 .6-.5-.6zM405.4 167.7l1.7 .6h-1.7z"/>
</g>
<g fill="none" stroke="#000" stroke-width=".26">
<path d="M39.4 168.3h-1.7l5.7-5.7 5.7 5.7M47.4 168.3h11.8M385.7 168.3h11.7M395.8 168.3l5.6-5.7 5.7 5.7h-1.7"/>
<circle cx="43.4" cy="168.3" r="4"/>
<circle cx="401.4" cy="168.3" r="4"/>
</g>
<!-- layer: BORDER -->
<g fill="#000" stroke="#000" stroke-width=".26">
<path d="M391.2 20.1l.7 8zM391.2 20.1h.3l.4 8z"/>
<path d="M391.5 20.1l.4 8 .3-.1zM391.5 20.1l.7 7.9z"/>
</g>
<!-- layer: ROOFPLAN NEW -->
<g fill="none" stroke="#000" stroke-width=".26">
<path d="M101.4 99.3v9.4M168.1 99.3h1.4v9.4M101.4 110.6v1.9M101.4 114.3v9.4h-9.7M169.5 110.6v1.9M169.5 114.3v9.4M61.4 132.2v1.9M61.4 136v9.4M61.4 123.7l4.7 4.7M67.4 129.8l1.4 1.3M70.1 132.4l6.6 6.6M71.1 123.7h-9.7v6.7"/>
<path d="M72.9 123.7h1.9M76.7 123.7h9.4M88 123.7h1.8M61.4 147.2v1.9M61.4 151v9.4M76.7 156.4l-6.6 6.6M78 140.4l1.4 1.3M79.4 153.7l-1.4 1.4M80.7 143l4.7 4.7h5.2M85.4 147.7l-4.7 4.7M92.4 147.7h1.9M96.2 147.7h5.2"/>
<path d="M61.4 162.2v1.9M61.4 166v6.6M61.4 172.8h9.7M66.1 167l-4.7 4.7h9.7M68.8 164.4l-1.4 1.3M72.9 172.8h1.9M72.9 171.7h1.9M76.7 172.8h9.4M76.7 171.7h9.4M88 172.8h1.8M88 171.7h1.8M91.7 172.8h9.7"/>
<path d="M91.7 171.7h9.7"/>
</g>
<!-- layer: BOUNDARY -->
<g fill="none" stroke="#000" stroke-width=".26">
<path d="M18.6 97.8h11.2M31.7 97.8h1.9M35.4 97.8h9.4M46.7 97.8h1.9M50.4 97.8h9.4M61.7 97.8h1.9M65.4 97.8h9.4M76.7 97.8h1.9M80.4 97.8h9.4M91.7 97.8h1.9M95.4 97.8h9.4M106.7 97.8h1.9"/>
<path d="M110.4 97.8h9.4M121.7 97.8h1.9M125.4 97.8h9.4M136.7 97.8h1.9M140.4 97.8h9.4M151.7 97.8h1.9M155.4 97.8h9.4M166.7 97.8h1.9M170.4 97.8h9.4M181.7 97.8h1.9M185.4 97.8h9.4M196.7 97.8h1.9"/>
<path d="M200.4 97.8h9.4M211.7 97.8h1.9M215.4 97.8h9.4M226.7 97.8h1.9M230.4 97.8h9.4M241.7 97.8h1.9M245.4 97.8h9.4M256.7 97.8h1.9M260.4 97.8h9.4M271.7 97.8h1.9M275.4 97.8h9.4M286.7 97.8h1.9"/>
<path d="M290.4 97.8h9.4M301.7 97.8h1.9M305.4 97.8h9.4M316.7 97.8h1.9M320.4 97.8h9.4M331.7 97.8h1.9M335.4 97.8h9.4M346.7 97.8h1.9M350.4 97.8h9.4M361.7 97.8h1.9M365.4 97.8h9.4M376.7 97.8h1.9"/>
<path d="M380.4 97.8h9.4M391.7 97.8h1.9M395.4 97.8h11.3v6.1M406.7 105.8v1.8M406.7 109.5v9.4M406.7 120.8v1.9M406.7 124.5v9.4M406.7 135.8v1.8M406.7 139.5v9.4M406.7 150.8v1.8M406.7 154.5v9.4M18.6 172.8l11.5 .1"/>
<path d="M31.9 172.9h1.9M35.7 172.9l9.3 .1M46.9 173l1.9 .1M50.7 173.1l9.4 .1M61.9 173.2h1.9M65.7 173.2l9.4 .1M76.9 173.3h1.9M80.7 173.3l9.4 .1M91.9 173.5h1.9M95.7 173.5l9.4 .1M106.9 173.6h1.9M110.7 173.6l9.3 .1"/>
<path d="M121.9 173.7l1.9 .1M125.7 173.8l9.4 .1M136.9 173.9h1.9M140.7 173.9l9.4 .1M151.9 174h1.9M155.7 174l9.3 .1M166.9 174.2h1.9M170.7 174.2l23 .1M195.5 174.3h1.9M199.3 174.3h9.4M210.6 174.3h1.8M214.3 174.3h9.4"/>
<path d="M225.6 174.3h1.8M229.3 174.3h9.4M240.5 174.3h1.9M244.3 174.3h9.4M255.6 174.3h1.8M259.3 174.3h9.4M270.5 174.3h1.9M274.3 174.3h9.4M285.5 174.3h1.9M289.3 174.3h9.4M300.6 174.3h1.8M304.3 174.3h9.4"/>
<path d="M315.5 174.3h1.9M319.3 174.3h9.4M330.5 174.3h1.9M334.3 174.3h9.4M345.6 174.3h1.8M349.3 174.3l16.6 .1M367.8 174.5l1.9 .1M371.6 174.6l9.3 .3M382.8 174.9l1.9 .1M386.6 175l9.3 .3M397.8 175.4h1.9M406.7 169.5v6.1l-5.2-.1"/>
<path d="M406.7 165.8v1.9"/>
</g>
<!-- layer: TEXT -->
<g fill="none" stroke="#000" stroke-width=".26">
<circle cx="37.6" cy="102" r="2.51"/>
<circle cx="53.1" cy="115.4" r="2.51"/>
<circle cx="116.9" cy="111.7" r="2.51"/>
<circle cx="197" cy="113.2" r="2.51"/>
<circle cx="199.6" cy="102.2" r="2.51"/>
<circle cx="233.8" cy="107.8" r="2.51"/>
<circle cx="130.1" cy="134.5" r="2.51"/>
<circle cx="170.6" cy="130.8" r="2.51"/>
<circle cx="131.3" cy="149.8" r="2.51"/>
<circle cx="160.8" cy="159.7" r="2.51"/>
<circle cx="239" cy="159.1" r="2.51"/>
<circle cx="242.4" cy="140.5" r="2.51"/>
<circle cx="134.1" cy="179.2" r="2.51"/>
<circle cx="22.2" cy="182.3" r="2.51"/>
<circle cx="61" cy="182.3" r="2.51"/>
<circle cx="99" cy="182.5" r="2.51"/>
</g>
<text font-size="7.5" x="68.4" y="260.5">Ground Floor Plan</text>
<g font-size="4.5">
<text x="24" y="18.6">Legend</text>
<text x="241.1" y="136.3">Bedroom 3</text>
<text x="214" y="142.2">Bath</text>
<text x="135.6" y="147.3">Dining</text>
<text x="168.3" y="147.3">Kitchen</text>
<text x="274.5" y="149">Bedroom 2</text>
<text x="313.8" y="149">Bedroom 1</text>
<text x="347.2" y="149">WIR</text>
<text x="73.5" y="157.8">Deck</text>
<text x="113.3" y="159.9">Living</text>
<text x="42.1" y="169.3">A</text>
<text x="304.1" y="168.6">Hall</text>
<text x="399.9" y="169.3">A</text>
<text x="28.4" y="283.6">MR P &amp; MRS N RICH</text>
<text x="143.4" y="283.6">29 CLYDE STREET, CROYDON PARK, NSW 2133</text>
<text x="293.3" y="283.9">1:100</text>
<text x="322.3" y="283.9">3 OF 8</text>
<text x="354.4" y="283.8">7750</text>
<text x="377.7" y="283.8">J</text>
</g>
<text font-size="3.2" x="366.2" y="283.8">/16</text>
<g font-size="2.6">
<text x="384.9" y="19">T.N.</text>
<text x="396.5" y="18.7">M.N.</text>
<text x="45.9" y="29.7">Air Conditioning</text>
<text x="85.8" y="29.4">RA</text>
<text x="30.1" y="30">SAC</text>
<text x="45.9" y="32.6">Compressor</text>
<text x="106.5" y="30.3">Return Air Grill</text>
<text x="32.6" y="40.3">DP</text>
<text x="45.8" y="40.6">Downpipe</text>
<text x="106.6" y="38">Smoke Detector - Existing</text>
<text x="31.9" y="46.7">EL</text>
<text x="45.9" y="47">Eave Light - to be relocated</text>
<text x="95.6" y="45.1">s</text>
<text x="106.6" y="45.5">Smoke Detector - Proposed</text>
<text x="31.1" y="53.9">HL</text>
<text x="94.2" y="51.6">T</text>
<text x="106.7" y="53.2">Tap - Garden</text>
<text x="45.8" y="55.2">Heater/Light</text>
<text x="26.3" y="65.1">HWU</text>
<text x="93.7" y="60.4">VP</text>
<text x="106.6" y="61.2">Sewer Vent Pipe</text>
<text x="45.8" y="66.7">Hot Water Unit</text>
<text x="91.7" y="68">WL</text>
<text x="106.6" y="68.7">Wall Light</text>
<text x="33.4" y="76.9">MH</text>
<text x="45.8" y="76.6">Manhole</text>
<text x="91.4" y="78">AC</text>
<text x="106.5" y="75.9">Ducted Air</text>
<text x="150.4" y="77.8">860</text>
<text x="181.5" y="77.8">1810</text>
<text x="106.5" y="78.8">Conditioning</text>
<text x="151.1" y="81.7">BO</text>
<text x="183.5" y="81.7">BO</text>
<text x="31" y="85.7">MB</text>
<text x="45.8" y="87.3">Meter Box - Electrical</text>
<text x="93.5" y="86">AB</text>
<text x="106.6" y="85.9">Alarm Box</text>
<text x="149.8" y="88.2">QH-1</text>
<text x="179.7" y="88.2">SS 1018</text>
<text x="93.1" y="93.1">G</text>
<text x="106.5" y="93">Gully</text>
<text x="150.8" y="95">W5</text>
<text x="184.1" y="95">W6</text>
<text x="40.4" y="100.6">Demolish roof over rear</text>
<text x="36.8" y="102.9">9</text>
<text x="40.5" y="103.6">patio. Cut back to remaining</text>
<text x="40.5" y="106.5">patio roof at the side &amp;</text>
<text x="109.5" y="103">Relocated</text>
<text x="109.6" y="105.9">Post</text>
<text x="172.1" y="102.9">Strip existing kitchen</text>
<text x="172.1" y="105.8">fixtures &amp; fittings &amp;</text>
<text x="198.7" y="103.1">2</text>
<text x="40.5" y="109.4">re-support existing</text>
<text x="116" y="112.5">1</text>
<text x="119.7" y="111">Remove existing</text>
<text x="119.8" y="114">doors &amp; brick up</text>
<text x="172.1" y="111.7">drainage</text>
<text x="172.1" y="108.7">terminate plumbing &amp;</text>
<text x="200.9" y="112.3">Provide plumbing &amp;</text>
<text x="232.9" y="108.7">4</text>
<text x="237.5" y="112.7">H.W.U</text>
<text x="237.5" y="109.8">Relocated Exist.</text>
<text x="374.8" y="112.3">Telephone</text>
<text x="52.2" y="116.2">7</text>
<text x="56.3" y="115.8">Remove existing</text>
<text x="56.3" y="118.8">windows &amp; alter</text>
<text x="92.5" y="117.5">EL</text>
<text x="119.8" y="116.9">openings</text>
<text x="170.1" y="118.3">New</text>
<text x="177.6" y="118.3">External Blind</text>
<text x="196.1" y="114">3</text>
<text x="200.9" y="118.2">proposed kitchen</text>
<text x="200.9" y="115.2">drainage to</text>
<text x="374.6" y="115.2">P.O.A</text>
<text x="33.7" y="121.6" transform="rotate(-90 33.7 121.6)">125</text>
<text x="36.6" y="121.5" transform="rotate(-90 36.6 121.5)">Post</text>
<text x="50.7" y="124.9">New DP</text>
<text x="56.4" y="121.7">openings</text>
<text x="104" y="120">Remove</text>
<text x="104" y="122.9">DP</text>
<text x="125.9" y="122.7">WL</text>
<text x="170.1" y="121.2">DP</text>
<text x="177.6" y="121.2">(By Owner)</text>
<text x="211.7" y="122.7">WL</text>
<text x="227.2" y="122.7">DP</text>
<text x="363.9" y="124.8">T</text>
<text x="30.4" y="128.7" transform="rotate(-90 30.4 128.7)">175</text>
<text x="90.9" y="126.5">G</text>
<text x="97.5" y="129">T</text>
<text x="150.6" y="129">820</text>
<text x="169.7" y="131.6">3</text>
<text x="33.9" y="133.4" transform="rotate(-90 33.9 133.4)">125</text>
<text x="36.8" y="133.3" transform="rotate(-90 36.8 133.3)">Post</text>
<text x="129.2" y="135.4">2</text>
<text x="134.1" y="134.6">Remove existing</text>
<text x="134.1" y="137.5">window, alter opening</text>
<text x="169.5" y="135.6">Remove existing window,</text>
<text x="208.7" y="133.7">SAC</text>
<text x="216.9" y="136.9">HL</text>
<text x="134.2" y="140.4">&amp; fit new door</text>
<text x="169.6" y="141.4">window</text>
<text x="169.7" y="138.5">alter opening &amp; fit new</text>
<text x="240.6" y="141.3">11</text>
<text x="253.5" y="141.1">AC</text>
<text x="325.4" y="139.1">AC</text>
<text x="75" y="149.5" transform="rotate(-90 75 149.5)">W7</text>
<text x="84.5" y="146.5">EL</text>
<text x="155.6" y="146.2">AC</text>
<text x="186.1" y="148">AC</text>
<text x="236.7" y="145">Provide plumbing &amp;</text>
<text x="236.8" y="147.9">drainage to</text>
<text x="284.3" y="144">AC</text>
<text x="306" y="144.2" transform="rotate(-90 306 144.2)">Robe</text>
<text x="372.1" y="146.2">P.O.A</text>
<text x="33.5" y="151.2" transform="rotate(-90 33.5 151.2)">3955</text>
<text x="51" y="150" transform="rotate(-90 51 150)">=</text>
<text x="53.9" y="152.4" transform="rotate(-90 53.9 152.4)">4250</text>
<text x="57.7" y="150.8" transform="rotate(-90 57.7 150.8)">BO</text>
<text x="69.9" y="153.2" transform="rotate(-90 69.9 153.2)">SSD 2142</text>
<text x="130.5" y="150.7">2</text>
<text x="134.1" y="152.6">Demolish walls</text>
<text x="134.2" y="155.5">shown dashed</text>
<text x="168.5" y="151.1">(By Owner)</text>
<text x="207.8" y="152.5">Linen</text>
<text x="236.8" y="150.8">proposed laundry MH</text>
<text x="379.5" y="154.2" transform="rotate(-90 379.5 154.2)">450</text>
<text x="383.3" y="153.5" transform="rotate(-90 383.3 153.5)">Lin.</text>
<text x="25.3" y="157" transform="rotate(-90 25.3 157)">4800 O/A Deck</text>
<text x="73.7" y="161.6">(Red Ironbark)</text>
<text x="159.9" y="160.6">5</text>
<text x="207.2" y="158.5">720</text>
<text x="222.3" y="160" transform="rotate(-90 222.3 160)">2/570</text>
<text x="228.1" y="157.9" transform="rotate(-90 228.1 157.9)">Ldry</text>
<text x="238.1" y="159.9">8</text>
<text x="252.7" y="157.7">Robe</text>
<text x="274.7" y="158">Robe</text>
<text x="379.4" y="158.8" transform="rotate(-90 379.4 158.8)">70</text>
<text x="387.5" y="159.7" transform="rotate(-90 387.5 159.7)">1300</text>
<text x="391.3" y="158.8" transform="rotate(-90 391.3 158.8)">L'ndy</text>
<text x="34" y="166.4" transform="rotate(-90 34 166.4)">125</text>
<text x="36.9" y="166.2" transform="rotate(-90 36.9 166.2)">Post</text>
<text x="82.5" y="167.3">Relocate</text>
<text x="97.7" y="165.1">WL</text>
<text x="239.5" y="163.4">Remove existing</text>
<text x="239.6" y="166.4">door &amp; sidelight &amp;</text>
<text x="272.8" y="167.5">RA</text>
<text x="297.5" y="167.9">s</text>
<text x="344.1" y="165.5">AB</text>
<text x="354.8" y="164.7">WL</text>
<text x="383.9" y="164.5" transform="rotate(-90 383.9 164.5)">70</text>
<text x="30.4" y="172.1" transform="rotate(-90 30.4 172.1)">175</text>
<text x="82.5" y="170.2">HWU</text>
<text x="239.5" y="169.3">block part opening</text>
<text x="239.6" y="172.2">to suit L'dry c'bd</text>
<text x="350.7" y="170.3">MB</text>
<text x="387.5" y="170.6" transform="rotate(-90 387.5 170.6)">980</text>
<text x="25.5" y="179" transform="rotate(-90 25.5 179)">110</text>
<text x="33.7" y="179" transform="rotate(-90 33.7 179)">230</text>
<text x="36.6" y="178.6" transform="rotate(-90 36.6 178.6)">Pier</text>
<text x="50.7" y="175.2">New DP</text>
<text x="97.3" y="176.3">VP</text>
<text x="137.9" y="179.3">Provide new</text>
<text x="161.6" y="179.3">Pack out wall from</text>
<text x="187.7" y="179.3">Bulkhead below</text>
<text x="226.3" y="179.3">Line of Proposed</text>
<text x="20.5" y="183.1">12</text>
<text x="59.3" y="183.1">12</text>
<text x="63.8" y="184.5">2550H x 4000W</text>
<text x="64" y="181.6">Construct new</text>
<text x="98.1" y="183.3">6</text>
<text x="132.3" y="180">10</text>
<text x="137.9" y="185.1">90mm Cornice</text>
<text x="137.9" y="182.2">ceiling lining &amp;</text>
<text x="161.7" y="182.2">stair stringer to</text>
<text x="161.7" y="185.1">ceiling</text>
<text x="187.7" y="182.2">winder box</text>
<text x="226.3" y="182.2">First Floor over</text>
<text x="226.4" y="185.1">shown dotted.</text>
<text x="22.8" y="187.5">Construct new timber deck over</text>
<text x="22.8" y="190.4">existing stencil concrete slab.</text>
<text x="63.9" y="187.4">brick screen wall</text>
<text x="96.3" y="186.7">Strip existing laundry &amp; shower</text>
<text x="96.3" y="189.6">fixtures &amp; fittings. Terminate all</text>
<text x="22.7" y="193.4">Provide new corrugated roof</text>
<text x="22.8" y="196.3">over complete with timber</text>
<text x="59.6" y="196.9">125</text>
<text x="96.2" y="192.5">plumbing points &amp; repair wall</text>
<text x="96.3" y="195.5">surfaces &amp; skirtings affected</text>
<text x="22.8" y="199.2">support posts, concrete pad</text>
<text x="22.8" y="202.2">footings, timber rafters &amp; beams</text>
<text x="59.8" y="199.8">Post</text>
<text x="204.1" y="201">70</text>
<text x="213.2" y="200.9">70</text>
<text x="223.6" y="200.9">70</text>
<text x="78.6" y="204.4">3875</text>
<text x="207.4" y="208.3">Linen</text>
<text x="207.6" y="204.5">850</text>
<text x="226.8" y="208.3">L'ndy</text>
<text x="227.1" y="204.5">800</text>
<text x="72.1" y="212.3">4000 O/A Deck</text>
<text x="19.7" y="283.8">FOR:</text>
<text x="137.3" y="283.6">AT:</text>
<text x="283" y="283.9">SCALE:</text>
<text x="311.6" y="283.9">SHEET:</text>
<text x="340.8" y="283.9">JOB NO:</text>
</g>
<g font-size="2.2">
<text x="144" y="160.8">UP</text>
<text x="143.5" y="164.1">1</text>
<text x="143.9" y="170.7">2</text>
<text x="151" y="170.7">3</text>
<text x="153.6" y="170.7">4</text>
<text x="155.6" y="170.7">5</text>
<text x="158" y="170.7">6</text>
<text x="160.5" y="170.7">7</text>
<text x="163" y="170.7">8</text>
<text x="165.3" y="170.7">9</text>
</g>
</svg>
